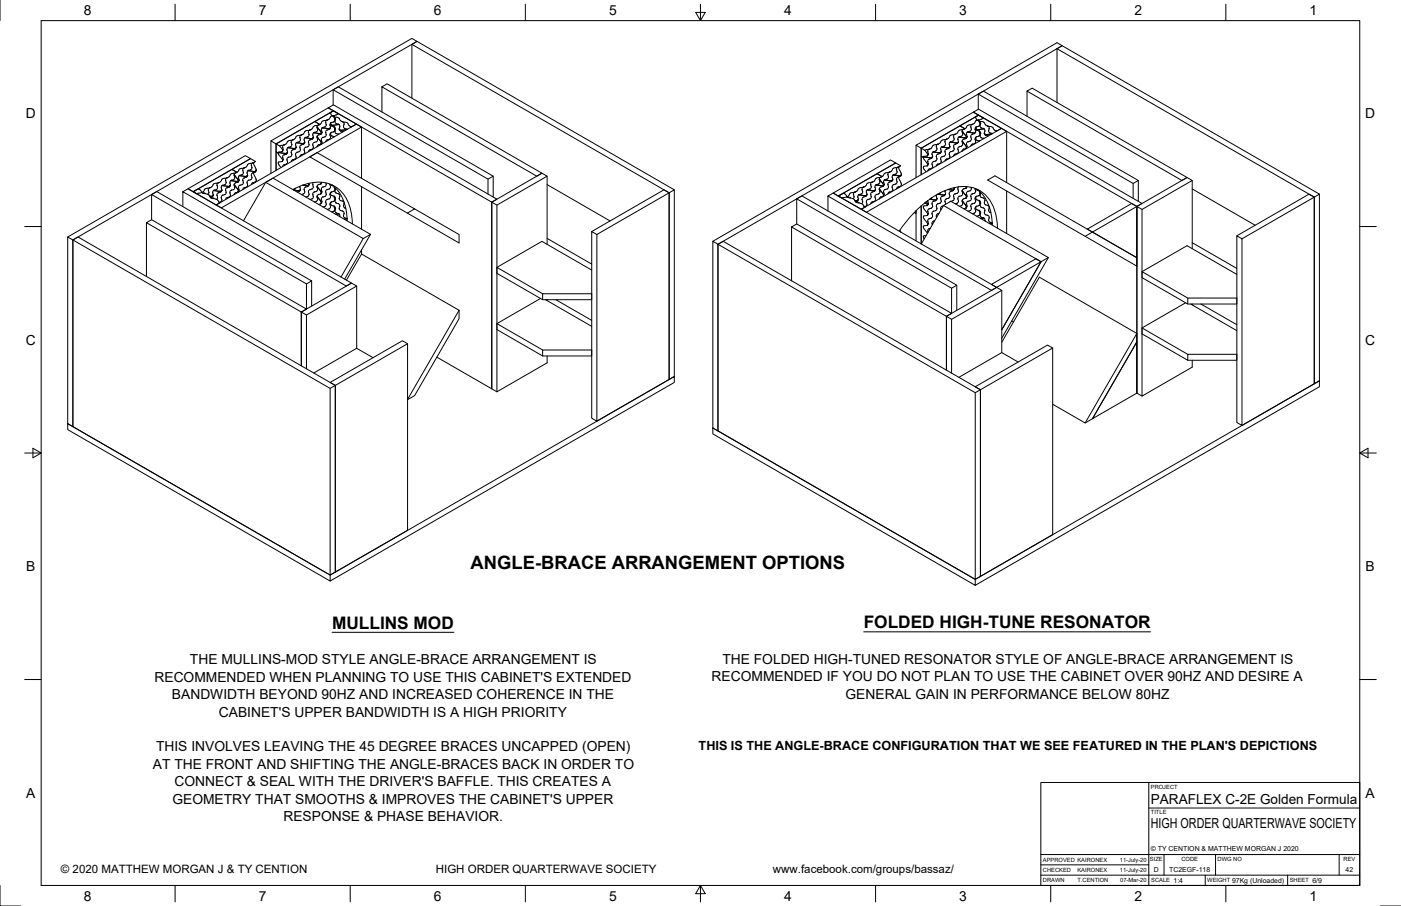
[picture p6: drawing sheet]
<svg xmlns="http://www.w3.org/2000/svg" width="864mm" height="559mm" viewBox="0 0 864 559" stroke-linecap="round" stroke-linejoin="round" font-family="sans-serif">
<!-- layer: Visible -->
<g fill="none" stroke="#000" stroke-width=".62">
<path d="M254 27l3-1 159 91-4 2zM254 27v34M652 30l3-2 158 92-3 2zM652 30v33M205 55l4-1 95 55-3 1zM205 55v10M235 54l4-2 95 55-3 2-96-55v15M603 58l3-2 96 55-4 2zM603 58v9M633 56l3-2 96 55-3 2-96-55v16M195 78l3 4M197 77l-2 1 1 3-3 1v2"/>
<path d="M197 77l-3-2-24 14v5h2M197 77l-3 1-3 2M199 79h-1M200 78l-2 1v3M200 78h.1M201 77h.1M202 74l-3 1-1 1M202 74l-1 1v2l-1 1M202 67l4-2 100 58-3 2zM203 73l-1 1M203 80l-2 1v3h-1M203 80h.1"/>
<path d="M204 78v1M204 79h.1M204 79h-1h-4M204 79l-1 1M204 77h.1M204 77l3 2-1 2 1 1M204 76v1M204 72l-1 1M206 72h.1M206 72l3 1M206 72l-3-2 3-2 14 9-4 1M206 72l1 1-1 2"/>
<path d="M206 78v2l-2 2v2M206 72v2M206 74h.1M206 74v1l-2 1v2M206 75h.1M206 75l1 1M207 76h.1M207 76l2 1v3M208 71h-4M208 71h-1M208 70l-2-2-12 7 3 2 1-1M209 73l1 1 1 1"/>
<path d="M209 77h-5M209 80h1h4M209 80h.1M209 80l1 1M211 75h.1M211 75l3 1 1 2h1M211 75l1 1v2M212 78h.1M212 78v1M212 79h.1M212 79l2 1M216 78h1"/>
<path d="M223 78v32M594 80l-1 1v2M599 79l-1 2M600 77l-2 1 1 1M600 69l3-2 101 58-3 2zM601 79l1 1M601 79h.1M601 79h1M602 80h.1M603 75l1 1v2M603 78l-2 1v2M603 78h.1"/>
<path d="M603 75h3l1 1M603 75l-2-3 2-1 14 8-3 2M604 75v2M604 77h.1M604 77l-1 1M604 78h.1M604 78l1 1M605 74l1-1-3-2-11 7 3 1 2-2h3l2-3h3M605 79h.1M605 79l2 1v2M607 80h-5M607 76l1 2"/>
<path d="M608 78h1M609 78h.1M609 78l3 1 1 1 1 1M609 78l1 1v2l2 1M167 87l35-20 4 1-36 21zM167 87v20M170 89v16v-11h2M170 89l2 1 2 2v1v1l1-2M172 94l2 5M172 94h.1M172 94h5M174 100h-2"/>
<path d="M174 94h-2M174 99h.1M174 99v1M175 92h.1M175 98h.1M175 98l-1 2M175 89l-1 1 1 2M177 95l-3 1 1 2M177 95h.1M177 94h.1M177 100h.1M177 94v1"/>
<path d="M177 87l-1 2-4 1M178 91h4M178 91h-1M179 97l-2 1v2M179 90l-2 2v2M179 97h.1M179 90h.1M180 89h.1M180 95h.1M180 95l-1 2M180 89l-1 1M181 86l-4 1"/>
<path d="M181 86l-1 1v2M181 86h.1M182 92l-2 1v2M182 98l-2 1v1M182 92h.1M182 98h.1M182 91h.1M183 91h.1M183 97h.1M183 91h-1M183 91l-1 1M183 97l-1 1"/>
<path d="M183 88h4M184 83l-1 1-2 2M185 86h.1M185 92h.1M185 92v1l-3 2 1 2M185 86v1l-3 1 1 3M186 83l-1 1v2M186 83l-2 1M186 83h.1M187 82l-1 1M187 89l-2 1v2M187 95l-2 1v1"/>
<path d="M187 89h.1M187 95h.1M187 88h.1M188 88h.1M188 94h.1M188 88h-1M188 88l-1 1M188 94l-1 1M188 85h5M190 90l-2 2v2M190 84l-2 1v3M190 90h.1"/>
<path d="M190 84h.1M190 89h1M190 89v1M190 83h.1M190 83v1M191 80l-3 1-1 1M191 80l-1 1 1 2M192 86l-2 1v2M192 92l-1 1-1 1M192 86h.1M192 92h.1M193 85h.1"/>
<path d="M193 90v1M193 84v1M193 91h.1M193 85l-1 1M193 91l-1 1M193 82h5M195 84l3 3v2M195 90h1M196 86h.1M196 86l-1 1-2 1v2M198 83l-2 1v2M198 89l-2 1-1 1"/>
<path d="M198 83h.1M198 89h.1M198 82h.1M198 82v1M198 88h.1M198 88v1M200 84l-2 1v3M200 84h.1M201 83h.1M203 86h-2v1M203 86h.1M204 84v1"/>
<path d="M204 85h.1M204 85l-1 1M204 83h.1M204 83v1h2M204 82v1M206 84h.1M207 82h.1M207 82l2 1M210 81h.1M210 81h1M565 90l35-21 3 2-35 20zM565 90v20"/>
<path d="M568 91v17v-12l1 1M568 91l2 2 2 3M569 97l3 5-2 1h-1M569 97h.1M569 97h4M571 92l-1 1M572 96h.1M572 96l-3 1M572 95h.1M572 95v1M573 92l-1 1v2M574 98l-2 1v2v1"/>
<path d="M574 98h.1M574 97h-1M574 97h.1M575 97h-1M575 97l-1 1M575 94h5M576 99l-1 1v3M576 93l-1 1v3M577 99h.1M577 93h.1M578 98h.1M578 92h.1"/>
<path d="M578 98l-1 1M578 92l-1 1M578 89l-1 1v2M578 89h-2l-2 3h-3M578 89h.1M580 94h.1M580 93h.1M580 100h.1M580 93v1M580 93v2l-3 1v2M580 100v1h-2l-1 1M580 91h5"/>
<path d="M581 86l-3 3M582 96l-2 1v3M582 90l-2 1v2M582 96h.1M582 90h.1M583 89h.1M583 95h.1M583 95l-1 1M583 89l-1 1M583 86l-1 1 1 2M583 86h-2M583 86l2-1 1-1 4-2 1-1 4-2-3-1-24 13v5l1 1"/>
<path d="M584 86h-1M585 92l-2 1v2M585 98h-2l-1 1M585 92h.1M585 98h.1M585 91h.1M585 90h.1M585 96v1M586 90l-1 1M586 90l-1 2M586 97l-1 1M586 88h3"/>
<path d="M587 93l-2 1 1 2M587 87l-2 1 1 2M587 93h.1M587 87h.1M588 92h.1M588 85v1M588 86h.1M588 92l-1 1M588 86l-1 1M589 83l-1 1v1M590 89h-2v3M590 95h-2v1"/>
<path d="M590 89h.1M590 95h.1M590 88h-1M590 88h.1M591 93h.1M591 87h.1M591 87l-1 1M591 87l-1 2M591 93l-1 2M591 85h5M593 90l-2 1v2M593 84l-2 1v2"/>
<path d="M593 90h.1M593 84h.1M593 81h1M593 87l1 1M593 93h.1M593 83h.1M593 89h.1M593 89v1M593 83v1M593 88l2 2v2M593 81l3 4M595 85h.1"/>
<path d="M595 85l-2 2v2M595 92h-1l-1 1M595 92h.1M596 85h.1M596 91h.1M596 85h-1M596 84h.1M596 90h.1M596 84v1M596 84l-1 1M596 82h4M598 87l-2 1v3l-1 1"/>
<path d="M598 81l-2 1v2M598 87h.1M598 81h.1M599 85v1M599 86h.1M599 86l-1 1M601 82l-2 1v2M601 89h-2l-1 1M601 89h.1M601 82h.1M601 82h-1M601 81h.1"/>
<path d="M601 87h.1M601 81v1M601 87v2M601 85l1 1 2 1M602 85h.1M602 80v1M602 80l2 1M603 84l-2 1v2M603 84h.1M604 81v1v2M604 87h.1M604 81v2"/>
<path d="M604 83h.1M604 83l-1 1M604 84h.1M604 84l1 1M605 85h.1M605 85h1M607 82v1M607 82h.1M607 83h.1M607 83l2 1M611 83h-4M614 81h.1"/>
<path d="M621 81v32M93 120l4-2 95 55-3 2zM93 120v16M113 118l3-2 101 59-4 1-100-58v9M116 116l35-20 3 2-35 20zM125 119h1M125 119l-1-2h-2l-3 1 14 8 2-1-1-1M125 119l3 1 2 2 4 1M126 119h.1M126 119h1M129 119h.1M129 119l-1 1"/>
<path d="M129 116l-1 1 1 2M129 116l-3 1-1 2M130 116h-1M132 118h4M133 117l-2 1v2M133 117h.1M134 116h.1M134 116l-1 1M135 113l-3 1-1 1-2 1M136 118l-2 2v2v1M136 118h.1M137 111l-3 2v3"/>
<path d="M137 117h.1M137 117l-1 1M137 115h5M139 113h.1M139 119h.1M139 119v1l-2 1v2M139 113v1l-2 1v2M140 110l-1 1v2M140 109l-2 1-1 1M141 109h.1M141 115l-2 2v2M141 115h.1"/>
<path d="M142 115h.1M142 114h.1M142 114v1M142 114l-1 1M142 111l5 1M144 117l-2 1v3h-1M144 111l-2 1v2M144 117h.1M144 111h.1M144 114l3 4M144 108h1M145 110h.1"/>
<path d="M145 116h.1M145 116l-1 1M145 108l2 4M145 107h-2l-2 2M145 107l1-1-3-2-24 14 2 2 4-1M145 107h-1l1 3-1 1M147 118h.1M147 118l-2 1-1 1M147 112l-3 1 1 3M147 112h.1M147 117h.1M147 111h.1"/>
<path d="M147 111v1M147 117v1M147 108l5 1M149 114l-2 1v2M149 108l-2 1v2M149 114h.1M150 113h.1M150 113l-1 1M151 104h-1v3l-1 1M151 103v1M152 103h-1M152 109l-2 1v3"/>
<path d="M152 115l-2 1v1M152 115h.1M152 109h.1M153 108h.1M153 114h.1M153 108l-1 1M153 114l-1 1M153 105l5 1M153 101l-1 2M155 111l-3 1 1 2M155 105l-3 1 1 2M155 111h.1"/>
<path d="M155 105h.1M155 103v2M155 103h.1M155 110h.1M156 100l-1 1v2M156 113h.1M156 106l2 5-1 1M156 100l-3 1M156 100h1l-3-2-11 6 3 2 2-2h3M156 100l2 5M157 106l-2 1v3v1M157 112l-2 1v1"/>
<path d="M157 106h.1M158 106h.1M158 105h.1M158 105v1M158 105l-1 1M164 112l60 35-14 24M172 101l1 2M172 101h.1M177 101l-2 1-1 1M177 101h.1M177 100v1M181 117a25 25 0 0 1 27-1 27 27 0 0 1 9 22"/>
<path d="M181 117h4M182 116l-1 1M182 116v1M182 116h.1M185 117h.1M185 115v2M185 117v1h-2M187 114h3M187 120h-1M187 120h.1M188 118h.1M188 118l-1 2"/>
<path d="M190 115l-2 1v2M190 115h.1M190 114h.1M190 113l1 1M190 120v1M190 114v1M192 116l-2 2 1 2M192 116v1M193 115l-1 1M193 113v2M195 115l3 3v2M196 117h.1"/>
<path d="M196 117l-1 1-2 1v2M198 113h.1M198 113l-2 2v2M198 120l-2 1v2M198 120h.1M198 112v1M198 118h.1M198 118v2M200 115l-2 1v2M200 115h.1M201 113v1l-1 1M201 114h.1"/>
<path d="M201 120h.1M201 120l-1 1M203 116l-2 2v2M203 116v1M203 114l1 1M204 115l-1 1M204 119h.1M204 119v1l3 2-1 2M204 114l2 1M205 114a27 27 0 0 1 9 22M206 115v2M206 117h.1"/>
<path d="M206 117v1l-2 1v2M206 118h.1M206 118l1 1M207 116l-1 2M207 119h.1M207 119l2 1v2M223 115v26M301 110v10M304 109v13M337 109v42M337 114l39 22M416 117v115l-4 2v-115l-3-2-44 26"/>
<path d="M514 119l35-20 3 1-35 21zM524 119l-2 2M527 118l-1 1v2M527 118l-2 1M527 118h.1M528 118h-1M531 116h-2l-1 2M531 120l-2 1v2M531 120h.1M532 118h.1M532 118l-1 2M532 115l-1 1 1 2"/>
<path d="M532 115l-1 1M533 115h-1M534 120v1M534 120h.1M538 112l-3 1-2 2M538 112l-1 1v3l-3 2v2M539 112h-1M539 118l-2 1v2M539 118h.1M539 111v1M540 117h.1M540 117l-2 1-4-1"/>
<path d="M540 117l-1 1M540 114h5M540 110v1M541 110l3-1-3-2-24 14 2 1 3-1M542 110h-2M542 120l-2 1v2l-1 1M542 113l-3 2 1 2M542 120h.1M542 113h.1M542 116l3 4M542 110l3 4M542 112h.1"/>
<path d="M542 118h.1M542 118v2M542 112v1M543 109l-1 1v2M544 115l-2 1v2M544 115h.1M545 114h.1M545 114l-1 1M546 111h3h1v1l-3 1v3l-2 2v2l-1 1M546 111h-1M547 110l-2 2v2M547 110h.1"/>
<path d="M548 109h.1M548 109l-1 1M548 106l-1 1 1 2M549 106h-1M550 118l-2 1-1 1M550 118h.1M550 111h.1M550 117h.1M550 108h5M552 103l-2 1-1 2M553 106h.1M553 112h.1"/>
<path d="M553 112v1l-3 2v2v1M553 106v1l-3 1v3M554 103h-2M554 103l-1 1v2M554 109l2 5M554 115v1M554 103h.1M554 103l1-1-3-2-11 7 3 2 1-2 3-1M554 103l2 5M555 115l-2 1v1M555 109l-2 1v2M555 115h.1"/>
<path d="M555 109h.1M555 108h.1M556 108h.1M556 114h.1M556 108h-1M556 114l-1 1M556 108l-1 1M569 103l2 3M569 103h.1M572 102h.1M574 104h-2v1M574 104h.1"/>
<path d="M575 103h.1M575 103l-1 1M578 120h4M580 119h-1M582 118l1 1M583 119l-1 2M583 119l-1 1M584 117h4M587 118l-2 1 1 2-1 1M587 118h.1M588 117h.1M588 116h.1"/>
<path d="M588 116v1M588 116l-1 2M590 119l-2 1v2M590 119h.1M591 118h.1M591 118l-1 1M591 115l-1 1 1 2M593 117l1 1M593 118l2 3v1M595 116l-2 1v3v1M595 116h.1M596 115l-1 1"/>
<path d="M596 115h.1M598 118l-2 1v2l-1 1M598 118h.1M599 115v1M599 116h.1M599 116l-1 2M601 119l-2 1v2M601 119h.1M601 116v2M601 118h.1M601 118v1M602 116l1 1"/>
<path d="M602 117a27 27 0 0 1 10 22M604 118v1l-1 2M604 119v2l3 2v2v1M621 118v26M698 113v9M702 111v13M735 111v42M735 117l39 22M813 120v115l-3 2v-115l-3-2-45 25M90 137l3-1 96 55-3 1zM90 137v34M131 121l-1 1"/>
<path d="M131 121h.1M131 121h-2l2 1M131 122h1M131 120v1M132 122h.1M132 122v1M133 126l87-49 3 1-87 50zM134 122h.1M135 124l1 1M136 125h-1M136 125h.1M137 123h.1"/>
<path d="M137 123l-1 2M141 121l-1 1-1 1M141 121h.1M150 136l14-24 4-2 60 35-16 27M190 121h-2M190 121h.1M192 123h-1M192 123h.1M193 121h.1M193 121l-1 2M195 121l3 4M196 123h.1"/>
<path d="M196 123l-1 1-1 1M198 126h-2M198 126h.1M198 125h.1M198 125v1M200 121l-2 1v3v1M200 127l-1 1M200 127h.1M200 121h.1M201 126h.1M203 123l-2 1v2l-1 1M203 129h-1"/>
<path d="M203 129h.1M203 123h.1M204 127v1M204 121h.1M204 128h.1M204 128l-1 1M204 121l-1 2M204 125v1l1 1M205 127l2 1v2v1M206 121v2M206 127v3l-2 1M206 123h.1"/>
<path d="M206 123v1l-2 1v2M206 124h.1M206 124l1 1M207 131h.1M207 125h.1M207 131l2 1v2M207 125l2 1v3M209 132h-2M209 122h.1M209 129h.1M209 129l1 1M209 122l1 2"/>
<path d="M210 130h.1M210 124h.1M210 130l2 1v2M210 124l2 1v2M212 127h.1M212 133h.1M212 133v1M212 127v1M212 134h.1M212 128h.1M212 134l2 1M212 128h1"/>
<path d="M214 135h-2M256 129l27 16v5l-92-53 4-3 61 35-5 2M303 125l31-18 3 2-31 18zM303 125v115l3 2M303 125v115l-34-20M306 127v115l31-18v-4M488 140l3-2 96 55-4 2zM488 140v33M491 123l3-2 96 55-3 2zM491 123v15M510 121l4-2 100 58-3 2-101-58v9M522 121l2 1"/>
<path d="M524 122h.1M526 123h1M526 123l-3-1-2-2-1-1-3 2 14 8 2-1-1-2-4-1M526 121h.1M526 121v2M527 123l1 2M527 124l2 1M528 124h.1M529 124h-2M529 123h.1M529 123l-1 1M529 120h5"/>
<path d="M529 125h1M531 129l86-50 4 2-87 50zM532 124l-1 2M532 127l1 1M534 121l-2 1v2M534 126h.1M534 126l-1 1M536 123l-2 1v2M536 123h.1M537 121h.1M537 121l-1 2M539 124l-2 1v1"/>
<path d="M539 124h.1M540 123h.1M544 121h.1M544 121l-1 1h-1M545 120h.1M545 120l-1 1M564 131l1 1v-2v19M568 127v23M569 140l3 4M569 134l3 4M569 134h.1M569 140h.1"/>
<path d="M570 125l2 1M571 124l1 2M571 139h-1l-1 1M572 139h.1M572 127h.1M572 133h.1M572 138h.1M572 138l-1 1M572 126v1h-3v2l3 3v1h-3v1M572 126h.1M572 124v2M572 132h.1"/>
<path d="M572 138v1M572 126v1M572 132v1M573 123h4M574 122h.1M574 134l-2 1v3M574 128l-2 1v3M574 134h.1M574 128h.1M575 122h-1M575 133h.1M575 127h.1"/>
<path d="M575 133l-1 1M575 127l-1 1M576 136l-1 1v2M576 124l-1 1v2M576 130l-1 1v2M577 124h.1M577 130h.1M577 120v2M578 128l-1 2M578 122v1M578 123h.1M578 123h-1"/>
<path d="M578 123l-1 1M579 132h-2v2M581 127l-1 1v1M582 127l60 34-24 42 24-42-3-1-28 15 3 2 32-18M582 121l-2 1v2l-3 2v2M582 121h.1M582 120h.1M583 126h.1M585 122l-2 1v3M585 122h.1M585 121h.1M586 124h.1"/>
<path d="M587 124h-1M587 124h.1M588 122v1M588 123h.1M588 123l-1 1M590 125l-1 1M590 125h.1M593 127h-2M593 121l-2 1v2l-1 1M593 127h.1M593 121h.1M593 124h1"/>
<path d="M593 126h.1M593 126v1M593 124l3 4M595 122h.1M595 128l-1 1M595 122l-2 1v3M595 128h.1M596 122h.1M596 128h.1M596 128h-1M596 121h.1M596 127h.1"/>
<path d="M598 124l-2 1v3h-1M598 130h-1M598 130h.1M598 124h.1M599 128l-1 2M599 122v1M599 123h.1M599 123l-1 1M601 125l-2 1v2M601 131l-2 1M601 131h.1M601 125h.1"/>
<path d="M601 130h.1M601 130v1M601 128l1 1M601 122l1 1M601 122h.1M601 128h.1M602 121v1M602 127v1M602 129h.1M602 123h.1M602 129l2 1M602 123l2 1v3"/>
<path d="M603 127l-2 1v2M603 121l-2 1v2v1M603 133h-1M603 127h.1M603 133h.1M603 121h.1M604 130v1v2M604 124v2M604 130v2M604 126h.1M604 132h.1M604 126l-1 1"/>
<path d="M604 132l-1 1M604 127h.1M604 133h.1M604 133l1 1M604 127l1 1M605 134h.1M605 128h.1M605 134l2 1v1M605 128l2 1v2M607 135h-2M607 131h.1M607 131v1"/>
<path d="M607 132h.1M607 126h.1M607 132l3 1-1 3M607 126l3 1-1 3 2 1M609 136h.1M609 136l1 1h2M612 138h-2M701 127l31-18 3 2-31 18zM701 127v115l3 2M701 127l-28 16 28 16v5l-92-53 4-3 60 35-4 3M701 127v115M704 129v115l31-18v-4"/>
<path d="M42 146l3 2v115l-3-2zM42 146l212-122 3 2-212 122M45 148v115l158 92 213-123v4l-213 122M45 148l3-2 159 92-4 2zM223 157l60 34-32 55M223 154v3M223 157l-9 16M228 145l-4 2M337 147l28 16M365 143l3 2v115l-3-2zM368 145l44-26v115l-44 26M439 149l4 2v115l-4-2z"/>
<path d="M439 149l213-123 3 2-212 123M443 151v115l158 91 212-122v4l-212 122M443 151l3-2 158 91-3 2zM555 142v1M568 150l14-23 4-3 60 35-28 50M569 146l1 1M569 146h.1M571 145h-2v1M573 141l-1 1v1M615 141a25 25 0 0 0-13-24 31 31 0 0 0-29 6 77 77 0 0 0-19 20M670 141l28-16 3 2v32zM735 150l27 16"/>
<path d="M762 145l4 2v115l-4-1zM766 147l44-25v115l-44 25M189 175v16M192 173v16M220 176v39M306 165l28 16M365 167l-31-18-28 16v4l28 16v-4h31v4h-31M587 178v15M590 176v15M618 179v38M704 168l28 16M762 169l-30-17-28 16v3l28 17v-4h30v4h-30"/>
<path d="M186 192l31-17 3 1-31 18zM186 192v34M189 194v33M283 191v6l-27 47-5 3M306 200l28 16M333 184l-27 16v3l28 17v-4h31v4h-31M336 185l29 16M337 185h.1M343 185l22 13M583 195l31-18 4 2-31 18zM583 195v33M587 197v33"/>
<path d="M624 198l1 1M731 187l-27 15v4l28 16v-3h30v3h-30M734 188l28 16M735 188h.1M740 188l22 12M251 212l-3-2-45 26 4 2v115l44-26v-115l-44 26v115l-4 2v-115M618 211l23-40 60 35-32 55-20-12M649 215l-3-2-45 26 3 1v116l45-26v-115l-45 25v116l-3 1v-115M701 211v31l-28 16zM701 206v5l-28 47-4 3M704 202l28 17M230 221l-10-6-27 15"/>
<path d="M628 223l-10-6-27 16M42 261l161 94v3l-161-93zM439 264l162 93v4l-162-93z"/>
</g>
<g fill="#000" stroke="#000" stroke-width=".62">
<circle cx="195" cy="79" r=".1"/>
<circle cx="196" cy="77" r=".1"/>
<circle cx="199" cy="79" r=".1"/>
<circle cx="201" cy="76" r=".1"/>
<circle cx="202" cy="74" r=".1"/>
<circle cx="203" cy="77" r=".1"/>
<circle cx="204" cy="76" r=".1"/>
<circle cx="206" cy="78" r=".1"/>
<circle cx="206" cy="72" r=".1"/>
<circle cx="206" cy="73" r=".1"/>
<circle cx="206" cy="79" r=".1"/>
<circle cx="207" cy="80" r=".1"/>
<circle cx="207" cy="74" r=".1"/>
<circle cx="208" cy="77" r=".1"/>
<circle cx="209" cy="78" r=".1"/>
<circle cx="211" cy="75" r=".1"/>
<circle cx="212" cy="77" r=".1"/>
<circle cx="214" cy="80" r=".1"/>
<circle cx="216" cy="78" r=".1"/>
<circle cx="594" cy="80" r=".1"/>
<circle cx="598" cy="78" r=".1"/>
<circle cx="599" cy="77" r=".1"/>
<circle cx="601" cy="80" r=".1"/>
<circle cx="602" cy="78" r=".1"/>
<circle cx="604" cy="75" r=".1"/>
<circle cx="604" cy="76" r=".1"/>
<circle cx="606" cy="79" r=".1"/>
<circle cx="609" cy="78" r=".1"/>
<circle cx="610" cy="79" r=".1"/>
<circle cx="174" cy="97" r=".1"/>
<circle cx="174" cy="91" r=".1"/>
<circle cx="175" cy="89" r=".1"/>
<circle cx="175" cy="95" r=".1"/>
<circle cx="177" cy="92" r=".1"/>
<circle cx="177" cy="99" r=".1"/>
<circle cx="178" cy="97" r=".1"/>
<circle cx="178" cy="91" r=".1"/>
<circle cx="180" cy="94" r=".1"/>
<circle cx="180" cy="88" r=".1"/>
<circle cx="180" cy="86" r=".1"/>
<circle cx="180" cy="92" r=".1"/>
<circle cx="180" cy="99" r=".1"/>
<circle cx="182" cy="96" r=".1"/>
<circle cx="182" cy="89" r=".1"/>
<circle cx="183" cy="88" r=".1"/>
<circle cx="183" cy="94" r=".1"/>
<circle cx="185" cy="91" r=".1"/>
<circle cx="185" cy="85" r=".1"/>
<circle cx="186" cy="83" r=".1"/>
<circle cx="186" cy="89" r=".1"/>
<circle cx="186" cy="95" r=".1"/>
<circle cx="188" cy="92" r=".1"/>
<circle cx="188" cy="86" r=".1"/>
<circle cx="188" cy="91" r=".1"/>
<circle cx="188" cy="85" r=".1"/>
<circle cx="190" cy="88" r=".1"/>
<circle cx="190" cy="82" r=".1"/>
<circle cx="191" cy="86" r=".1"/>
<circle cx="191" cy="92" r=".1"/>
<circle cx="191" cy="80" r=".1"/>
<circle cx="193" cy="83" r=".1"/>
<circle cx="193" cy="89" r=".1"/>
<circle cx="194" cy="82" r=".1"/>
<circle cx="194" cy="88" r=".1"/>
<circle cx="195" cy="85" r=".1"/>
<circle cx="196" cy="83" r=".1"/>
<circle cx="196" cy="89" r=".1"/>
<circle cx="198" cy="86" r=".1"/>
<circle cx="198" cy="80" r=".1"/>
<circle cx="199" cy="85" r=".1"/>
<circle cx="201" cy="82" r=".1"/>
<circle cx="202" cy="86" r=".1"/>
<circle cx="202" cy="80" r=".1"/>
<circle cx="203" cy="83" r=".1"/>
<circle cx="204" cy="82" r=".1"/>
<circle cx="206" cy="84" r=".1"/>
<circle cx="208" cy="83" r=".1"/>
<circle cx="211" cy="81" r=".1"/>
<circle cx="572" cy="94" r=".1"/>
<circle cx="572" cy="100" r=".1"/>
<circle cx="573" cy="98" r=".1"/>
<circle cx="573" cy="92" r=".1"/>
<circle cx="575" cy="95" r=".1"/>
<circle cx="575" cy="94" r=".1"/>
<circle cx="575" cy="100" r=".1"/>
<circle cx="577" cy="97" r=".1"/>
<circle cx="577" cy="91" r=".1"/>
<circle cx="578" cy="95" r=".1"/>
<circle cx="578" cy="89" r=".1"/>
<circle cx="580" cy="98" r=".1"/>
<circle cx="580" cy="92" r=".1"/>
<circle cx="581" cy="90" r=".1"/>
<circle cx="581" cy="97" r=".1"/>
<circle cx="583" cy="94" r=".1"/>
<circle cx="583" cy="87" r=".1"/>
<circle cx="583" cy="98" r=".1"/>
<circle cx="583" cy="86" r=".1"/>
<circle cx="583" cy="92" r=".1"/>
<circle cx="585" cy="89" r=".1"/>
<circle cx="585" cy="95" r=".1"/>
<circle cx="586" cy="87" r=".1"/>
<circle cx="586" cy="94" r=".1"/>
<circle cx="588" cy="91" r=".1"/>
<circle cx="588" cy="84" r=".1"/>
<circle cx="589" cy="95" r=".1"/>
<circle cx="589" cy="89" r=".1"/>
<circle cx="589" cy="83" r=".1"/>
<circle cx="590" cy="86" r=".1"/>
<circle cx="590" cy="92" r=".1"/>
<circle cx="591" cy="84" r=".1"/>
<circle cx="591" cy="90" r=".1"/>
<circle cx="593" cy="87" r=".1"/>
<circle cx="593" cy="81" r=".1"/>
<circle cx="594" cy="92" r=".1"/>
<circle cx="594" cy="86" r=".1"/>
<circle cx="596" cy="83" r=".1"/>
<circle cx="596" cy="89" r=".1"/>
<circle cx="597" cy="81" r=".1"/>
<circle cx="597" cy="87" r=".1"/>
<circle cx="598" cy="84" r=".1"/>
<circle cx="599" cy="89" r=".1"/>
<circle cx="599" cy="83" r=".1"/>
<circle cx="601" cy="86" r=".1"/>
<circle cx="602" cy="84" r=".1"/>
<circle cx="604" cy="87" r=".1"/>
<circle cx="604" cy="81" r=".1"/>
<circle cx="604" cy="82" r=".1"/>
<circle cx="606" cy="85" r=".1"/>
<circle cx="607" cy="81" r=".1"/>
<circle cx="609" cy="84" r=".1"/>
<circle cx="611" cy="82" r=".1"/>
<circle cx="614" cy="81" r=".1"/>
<circle cx="125" cy="119" r=".1"/>
<circle cx="128" cy="117" r=".1"/>
<circle cx="129" cy="116" r=".1"/>
<circle cx="131" cy="119" r=".1"/>
<circle cx="132" cy="117" r=".1"/>
<circle cx="134" cy="114" r=".1"/>
<circle cx="135" cy="119" r=".1"/>
<circle cx="135" cy="113" r=".1"/>
<circle cx="136" cy="116" r=".1"/>
<circle cx="137" cy="114" r=".1"/>
<circle cx="139" cy="111" r=".1"/>
<circle cx="139" cy="117" r=".1"/>
<circle cx="140" cy="116" r=".1"/>
<circle cx="140" cy="110" r=".1"/>
<circle cx="142" cy="119" r=".1"/>
<circle cx="142" cy="113" r=".1"/>
<circle cx="143" cy="111" r=".1"/>
<circle cx="143" cy="117" r=".1"/>
<circle cx="144" cy="114" r=".1"/>
<circle cx="144" cy="108" r=".1"/>
<circle cx="145" cy="119" r=".1"/>
<circle cx="145" cy="107" r=".1"/>
<circle cx="145" cy="113" r=".1"/>
<circle cx="147" cy="110" r=".1"/>
<circle cx="147" cy="116" r=".1"/>
<circle cx="148" cy="108" r=".1"/>
<circle cx="148" cy="114" r=".1"/>
<circle cx="150" cy="111" r=".1"/>
<circle cx="150" cy="105" r=".1"/>
<circle cx="151" cy="104" r=".1"/>
<circle cx="151" cy="116" r=".1"/>
<circle cx="151" cy="110" r=".1"/>
<circle cx="152" cy="107" r=".1"/>
<circle cx="152" cy="113" r=".1"/>
<circle cx="153" cy="105" r=".1"/>
<circle cx="153" cy="111" r=".1"/>
<circle cx="155" cy="108" r=".1"/>
<circle cx="155" cy="102" r=".1"/>
<circle cx="156" cy="107" r=".1"/>
<circle cx="156" cy="113" r=".1"/>
<circle cx="156" cy="100" r=".1"/>
<circle cx="175" cy="102" r=".1"/>
<circle cx="185" cy="115" r=".1"/>
<circle cx="188" cy="117" r=".1"/>
<circle cx="188" cy="115" r=".1"/>
<circle cx="190" cy="119" r=".1"/>
<circle cx="191" cy="117" r=".1"/>
<circle cx="193" cy="114" r=".1"/>
<circle cx="194" cy="118" r=".1"/>
<circle cx="195" cy="115" r=".1"/>
<circle cx="196" cy="120" r=".1"/>
<circle cx="196" cy="114" r=".1"/>
<circle cx="198" cy="117" r=".1"/>
<circle cx="199" cy="115" r=".1"/>
<circle cx="201" cy="119" r=".1"/>
<circle cx="202" cy="117" r=".1"/>
<circle cx="203" cy="114" r=".1"/>
<circle cx="204" cy="118" r=".1"/>
<circle cx="206" cy="115" r=".1"/>
<circle cx="207" cy="116" r=".1"/>
<circle cx="208" cy="119" r=".1"/>
<circle cx="527" cy="118" r=".1"/>
<circle cx="530" cy="120" r=".1"/>
<circle cx="531" cy="117" r=".1"/>
<circle cx="532" cy="115" r=".1"/>
<circle cx="534" cy="119" r=".1"/>
<circle cx="535" cy="117" r=".1"/>
<circle cx="537" cy="114" r=".1"/>
<circle cx="538" cy="112" r=".1"/>
<circle cx="538" cy="118" r=".1"/>
<circle cx="539" cy="115" r=".1"/>
<circle cx="540" cy="120" r=".1"/>
<circle cx="540" cy="114" r=".1"/>
<circle cx="542" cy="111" r=".1"/>
<circle cx="542" cy="117" r=".1"/>
<circle cx="543" cy="115" r=".1"/>
<circle cx="543" cy="109" r=".1"/>
<circle cx="545" cy="119" r=".1"/>
<circle cx="545" cy="112" r=".1"/>
<circle cx="546" cy="117" r=".1"/>
<circle cx="546" cy="111" r=".1"/>
<circle cx="547" cy="114" r=".1"/>
<circle cx="547" cy="108" r=".1"/>
<circle cx="548" cy="118" r=".1"/>
<circle cx="548" cy="112" r=".1"/>
<circle cx="548" cy="106" r=".1"/>
<circle cx="550" cy="115" r=".1"/>
<circle cx="550" cy="109" r=".1"/>
<circle cx="551" cy="108" r=".1"/>
<circle cx="551" cy="114" r=".1"/>
<circle cx="553" cy="111" r=".1"/>
<circle cx="553" cy="105" r=".1"/>
<circle cx="554" cy="109" r=".1"/>
<circle cx="554" cy="115" r=".1"/>
<circle cx="554" cy="103" r=".1"/>
<circle cx="573" cy="104" r=".1"/>
<circle cx="575" cy="101" r=".1"/>
<circle cx="578" cy="101" r=".1"/>
<circle cx="583" cy="118" r=".1"/>
<circle cx="585" cy="120" r=".1"/>
<circle cx="586" cy="118" r=".1"/>
<circle cx="589" cy="120" r=".1"/>
<circle cx="590" cy="117" r=".1"/>
<circle cx="593" cy="118" r=".1"/>
<circle cx="594" cy="116" r=".1"/>
<circle cx="596" cy="120" r=".1"/>
<circle cx="597" cy="118" r=".1"/>
<circle cx="599" cy="120" r=".1"/>
<circle cx="601" cy="117" r=".1"/>
<circle cx="604" cy="118" r=".1"/>
<circle cx="604" cy="119" r=".1"/>
<circle cx="130" cy="122" r=".1"/>
<circle cx="134" cy="120" r=".1"/>
<circle cx="136" cy="125" r=".1"/>
<circle cx="136" cy="122" r=".1"/>
<circle cx="137" cy="120" r=".1"/>
<circle cx="140" cy="122" r=".1"/>
<circle cx="193" cy="120" r=".1"/>
<circle cx="195" cy="122" r=".1"/>
<circle cx="198" cy="123" r=".1"/>
<circle cx="199" cy="121" r=".1"/>
<circle cx="201" cy="125" r=".1"/>
<circle cx="202" cy="123" r=".1"/>
<circle cx="203" cy="120" r=".1"/>
<circle cx="203" cy="126" r=".1"/>
<circle cx="204" cy="125" r=".1"/>
<circle cx="206" cy="121" r=".1"/>
<circle cx="206" cy="127" r=".1"/>
<circle cx="206" cy="128" r=".1"/>
<circle cx="206" cy="122" r=".1"/>
<circle cx="207" cy="123" r=".1"/>
<circle cx="207" cy="129" r=".1"/>
<circle cx="208" cy="132" r=".1"/>
<circle cx="208" cy="126" r=".1"/>
<circle cx="209" cy="127" r=".1"/>
<circle cx="209" cy="121" r=".1"/>
<circle cx="209" cy="133" r=".1"/>
<circle cx="211" cy="124" r=".1"/>
<circle cx="211" cy="130" r=".1"/>
<circle cx="212" cy="126" r=".1"/>
<circle cx="212" cy="132" r=".1"/>
<circle cx="214" cy="135" r=".1"/>
<circle cx="523" cy="121" r=".1"/>
<circle cx="526" cy="120" r=".1"/>
<circle cx="528" cy="124" r=".1"/>
<circle cx="529" cy="122" r=".1"/>
<circle cx="531" cy="123" r=".1"/>
<circle cx="532" cy="121" r=".1"/>
<circle cx="533" cy="128" r=".1"/>
<circle cx="534" cy="125" r=".1"/>
<circle cx="535" cy="123" r=".1"/>
<circle cx="537" cy="120" r=".1"/>
<circle cx="538" cy="125" r=".1"/>
<circle cx="539" cy="122" r=".1"/>
<circle cx="543" cy="121" r=".1"/>
<circle cx="572" cy="130" r=".1"/>
<circle cx="572" cy="136" r=".1"/>
<circle cx="572" cy="124" r=".1"/>
<circle cx="573" cy="135" r=".1"/>
<circle cx="573" cy="129" r=".1"/>
<circle cx="575" cy="138" r=".1"/>
<circle cx="575" cy="132" r=".1"/>
<circle cx="575" cy="126" r=".1"/>
<circle cx="575" cy="130" r=".1"/>
<circle cx="575" cy="136" r=".1"/>
<circle cx="575" cy="124" r=".1"/>
<circle cx="577" cy="133" r=".1"/>
<circle cx="577" cy="121" r=".1"/>
<circle cx="577" cy="127" r=".1"/>
<circle cx="578" cy="126" r=".1"/>
<circle cx="578" cy="132" r=".1"/>
<circle cx="580" cy="123" r=".1"/>
<circle cx="580" cy="129" r=".1"/>
<circle cx="581" cy="127" r=".1"/>
<circle cx="581" cy="121" r=".1"/>
<circle cx="583" cy="124" r=".1"/>
<circle cx="583" cy="123" r=".1"/>
<circle cx="588" cy="121" r=".1"/>
<circle cx="590" cy="123" r=".1"/>
<circle cx="591" cy="121" r=".1"/>
<circle cx="593" cy="124" r=".1"/>
<circle cx="594" cy="123" r=".1"/>
<circle cx="596" cy="126" r=".1"/>
<circle cx="597" cy="124" r=".1"/>
<circle cx="598" cy="127" r=".1"/>
<circle cx="598" cy="121" r=".1"/>
<circle cx="599" cy="126" r=".1"/>
<circle cx="601" cy="123" r=".1"/>
<circle cx="601" cy="129" r=".1"/>
<circle cx="602" cy="127" r=".1"/>
<circle cx="602" cy="121" r=".1"/>
<circle cx="604" cy="130" r=".1"/>
<circle cx="604" cy="124" r=".1"/>
<circle cx="604" cy="125" r=".1"/>
<circle cx="604" cy="131" r=".1"/>
<circle cx="606" cy="122" r=".1"/>
<circle cx="606" cy="134" r=".1"/>
<circle cx="606" cy="128" r=".1"/>
<circle cx="607" cy="130" r=".1"/>
<circle cx="607" cy="136" r=".1"/>
<circle cx="607" cy="124" r=".1"/>
<circle cx="609" cy="133" r=".1"/>
<circle cx="609" cy="127" r=".1"/>
<circle cx="610" cy="134" r=".1"/>
<circle cx="610" cy="128" r=".1"/>
<circle cx="611" cy="137" r=".1"/>
<circle cx="572" cy="143" r=".1"/>
<circle cx="573" cy="141" r=".1"/>
</g>
<!-- layer: Border -->
<g fill="none" stroke="#000" stroke-width=".62">
<path d="M0 0v13M25 13h813v533h-813zM108 3v10M216 3v10M324 3v10M429 8h6l-3 5zM432 3v10M540 3v10M648 3v10M756 3v10M15 140h10M838 140h10"/>
<path d="M15 279h10M20 276l5 3-5 3zM838 279l5-3v6zM838 279h10M15 419h10M838 419h10M0 546v13h13M108 546v10M216 546v10M324 546v10M432 546l3 5h-6zM432 546v10"/>
<path d="M540 546v10M648 546v10M756 546v10M851 559h13"/>
</g>
<!-- layer: Titleblock -->
<path d="M642 483h196v63h-196zM708 498h130M708 483v63M642 540h196M642 533h66M642 527h196M718 527v13M743 540v6M749 527v13M794 540v6M825 527v13" fill="none" stroke="#000" stroke-width=".62"/>
<!-- layer: Annotations -->
<path d="M205 390h75M532 390h177" fill="none" stroke="#000" stroke-width=".62"/>
<text font-size="11.4" x="290" y="351">ANGLE-BRACE ARRANGEMENT OPTIONS</text>
<g font-size="10.6">
<text x="205" y="388">MULLINS MOD</text>
<text x="532" y="387">FOLDED HIGH-TUNE RESONATOR</text>
</g>
<g font-size="8.5">
<text x="52" y="9">8</text>
<text x="160" y="9">7</text>
<text x="267" y="9">6</text>
<text x="375" y="9">5</text>
<text x="483" y="9">4</text>
<text x="591" y="9">3</text>
<text x="699" y="9">2</text>
<text x="807" y="9">1</text>
<text x="16" y="73">D</text>
<text x="841" y="73">D</text>
<text x="16" y="213">C</text>
<text x="841" y="213">C</text>
<text x="16" y="352">B</text>
<text x="842" y="352">B</text>
<text x="117" y="410">THE MULLINS-MOD STYLE ANGLE-BRACE ARRANGEMENT IS</text>
<text x="445" y="409">THE FOLDED HIGH-TUNED RESONATOR STYLE OF ANGLE-BRACE ARRANGEMENT IS</text>
<text x="95" y="420">RECOMMENDED WHEN PLANNING TO USE THIS CABINET'S EXTENDED</text>
<text x="439" y="420">RECOMMENDED IF YOU DO NOT PLAN TO USE THE CABINET OVER 90HZ AND DESIRE A</text>
<text x="106" y="431">BANDWIDTH BEYOND 90HZ AND INCREASED COHERENCE IN THE</text>
<text x="521" y="431">GENERAL GAIN IN PERFORMANCE BELOW 80HZ</text>
<text x="135" y="442">CABINET'S UPPER BANDWIDTH IS A HIGH PRIORITY</text>
<text x="96" y="463">THIS INVOLVES LEAVING THE 45 DEGREE BRACES UNCAPPED (OPEN)</text>
<text x="94" y="474">AT THE FRONT AND SHIFTING THE ANGLE-BRACES BACK IN ORDER TO</text>
<text x="108" y="485">CONNECT &amp; SEAL WITH THE DRIVER'S BAFFLE. THIS CREATES A</text>
<text x="16" y="492">A</text>
<text x="106" y="496">GEOMETRY THAT SMOOTHS &amp; IMPROVES THE CABINET'S UPPER</text>
<text x="709" y="496">PARAFLEX C-2E Golden Formula</text>
<text x="842" y="492">A</text>
<text x="175" y="507">RESPONSE &amp; PHASE BEHAVIOR.</text>
<text x="709" y="511">HIGH ORDER QUARTERWAVE SOCIETY</text>
<text x="52" y="555">8</text>
<text x="160" y="555">7</text>
<text x="267" y="555">6</text>
<text x="375" y="555">5</text>
<text x="483" y="556">4</text>
<text x="591" y="555">3</text>
<text x="699" y="556">2</text>
<text x="807" y="556">1</text>
</g>
<text font-size="7.8" x="431" y="463">THIS IS THE ANGLE-BRACE CONFIGURATION THAT WE SEE FEATURED IN THE PLAN'S DEPICTIONS</text>
<g font-size="7.1">
<text x="38" y="539">© 2020 MATTHEW MORGAN J &amp; TY CENTION</text>
<text x="269" y="539">HIGH ORDER QUARTERWAVE SOCIETY</text>
<text x="476" y="539">www.facebook.com/groups/bassaz/</text>
</g>
<g font-size="4.3">
<text x="709" y="525">© TY CENTION &amp; MATTHEW MORGAN J 2020</text>
<text x="711" y="538">D</text>
<text x="721" y="538">TC2EGF-118</text>
<text x="829" y="538">42</text>
<text x="723" y="544">1:4</text>
<text x="759" y="544">97Kg (Unloaded)</text>
<text x="809" y="544">6/9</text>
</g>
<g font-size="3.5">
<text x="709" y="486">PROJECT</text>
<text x="709" y="502">TITLE</text>
<text x="643" y="532">APPROVED KAIRONEX</text>
<text x="690" y="532">11-July-20</text>
<text x="709" y="531">SIZE</text>
<text x="728" y="531">CODE</text>
<text x="751" y="531">DWG NO</text>
<text x="828" y="531">REV</text>
<text x="643" y="538">CHECKED</text>
<text x="664" y="538">KAIRONEX</text>
<text x="690" y="538">11-July-20</text>
<text x="643" y="544">DRAWN</text>
<text x="664" y="544">T.CENTION</text>
<text x="690" y="544">07-Mar-20</text>
<text x="710" y="544">SCALE</text>
<text x="744" y="544">WEIGHT</text>
<text x="795" y="544">SHEET</text>
</g>
</svg>
